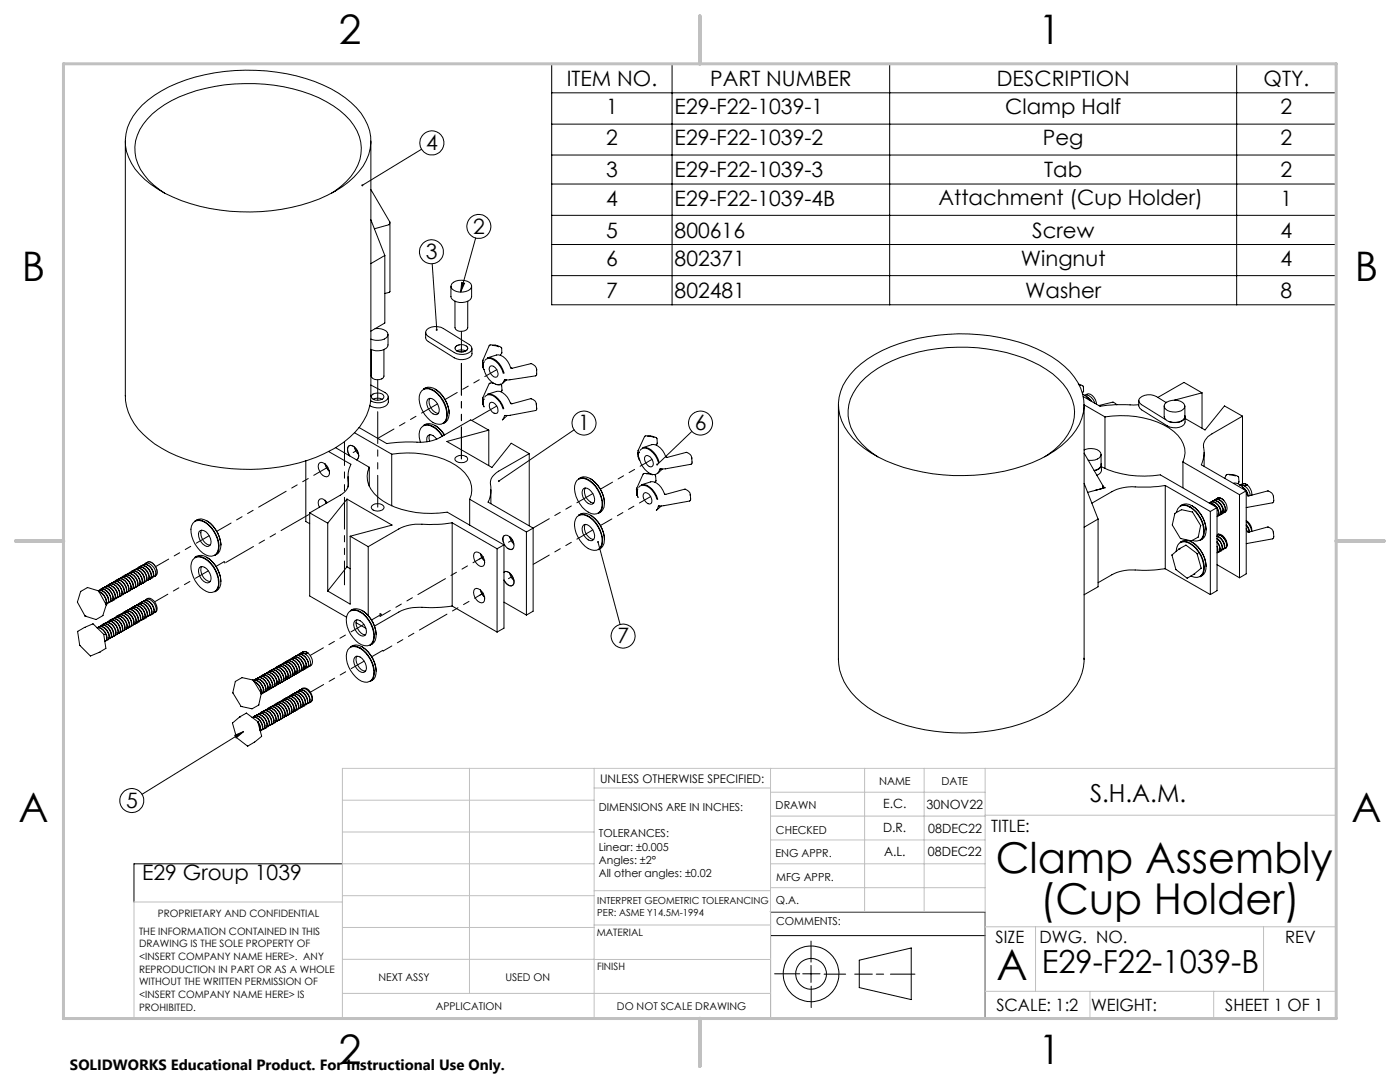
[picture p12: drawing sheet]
<svg xmlns="http://www.w3.org/2000/svg" width="279mm" height="216mm" viewBox="0 0 279 216" stroke-linecap="round" stroke-linejoin="round" font-family="sans-serif">
<g fill="none" stroke="#000" stroke-width=".2">
<path d="M110.1 12.7h156.6v48.1h-156.6zM110.1 18.5h156.6M134.1 12.7v48.1M177.6 12.7v48.1M246.8 12.7v48.1M25 28.2v50.8M28.4 21a28.7 28.7 0 0 1 16.5-6.7 36.6 36.6 0 0 1 22.7 4.3 13.5 13.5 0 0 1 6.2 7.5 9.5 9.5 0 0 1-3.1 9.2 26.5 26.5 0 0 1-14.5 6.5 38.9 38.9 0 0 1-23.3-3.2 14.4 14.4 0 0 1-7.6-8.3 9.5 9.5 0 0 1 3.1-9.3zM32.9 38.6a11.6 11.6 0 0 1-5.9-8.2 9.2 9.2 0 0 1 3.4-7.7 24.8 24.8 0 0 1 12.5-5.4 35.1 35.1 0 0 1 22.2 3 13.5 13.5 0 0 1 6.6 7 8.5 8.5 0 0 1-2.6 8.9l-3 2.4M74 28.2v50.8M74 37.8l3.8 6.5M84.1 29.8l-11.8 7.2M110.1 24.8h156.6"/>
<path d="M110.1 30.9h156.6M110.1 36.7h156.6M74 43.9l2.8 7.1M76.8 51l-2.8 1.6M76.8 51v13.5l-2.8 1.6M77.8 44.3l-.2 .5-2.9 .8M77.8 44.3v13.9l-1 .4M86.3 52.6l.9 13.2M90 57.1v2.1a2.14 2.14 0 0 0 2.9 1.1 1.28 1.28 0 0 0 1.2-1.1v-2.1M90.2 56.6a2.86 2.86 0 0 1 3.8 .1 1.08 1.08 0 0 1-1.1 1.5 2.46 2.46 0 0 1-2.9-.9zM92.1 56.4l.6 .1-.8 1.8zM94.9 47.5l-3 10.8"/>
<path d="M110.1 43h156.6M110.1 48.8h156.6M110.1 55h156.6M74 78.8a10.9 10.9 0 0 1-4.2 8.4 28.1 28.1 0 0 1-15.8 6.2 36.2 36.2 0 0 1-21.8-4 13.7 13.7 0 0 1-6.9-8.3l-.3-2.2M74 76.8l2.8 1.5a.89 .89 0 0 1 .7 .8 .89 .89 0 0 1-.6 .9 3 3 0 0 1-3 0M74.1 69.7v5.3a1.46 1.46 0 0 0 2.5 0v-5.3M74.2 78.9a1.76 1.76 0 0 1 2.3-.1l.1 .3a1.49 1.49 0 0 1-2.4 .3l-.1-.2zM74.5 79.7a2.01 2.01 0 0 1 1.8 0M74.9 65.6a2.17 2.17 0 0 1 2.5 1.1 1.98 1.98 0 0 1-2.4 1.2l-1-.2M77.4 66.7v2.1a2.09 2.09 0 0 1-2.4 1.2l-1-.3M77.5 79.2v1a1.86 1.86 0 0 1-2.3 1.2l-1.4-.5M84.1 78a1.87 1.87 0 0 1 2.6 .1 5.9 5.9 0 0 1 2.4 5.4 1.6 1.6 0 0 1-2.7 .8 6 6 0 0 1-2.7-5.3z"/>
<path d="M84.5 77.6a2 2 0 0 1 2.6 .2 5.9 5.9 0 0 1 2.4 5.5 1.79 1.79 0 0 1-1.1 1.2 2.1 2.1 0 0 0 .8-2.3 5.7 5.7 0 0 0-3.6-4.7zM84.9 66.3v1.2l.2 .4 5.6 3.5a2.81 2.81 0 0 0 3.5-.6v-1.2M85.2 65.8a2.96 2.96 0 0 1 3.3-.3l5.2 3.3a.89 .89 0 0 1 .5 .8 .89 .89 0 0 1-.7 .8 3 3 0 0 1-2.8-.1l-5.2-3.2a.83 .83 0 0 1-.3-1.3zM85.5 79.6a1.81 1.81 0 0 1 2.1 1.6 1.18 1.18 0 0 1-.4 1.5 2.32 2.32 0 0 1-1.9-2.8zM85.8 79.5a2.32 2.32 0 0 0 1.7 3M86.9 77.6a6.2 6.2 0 0 1 2.7 4.9M90.8 60.1v5.3a1.44 1.44 0 0 0 2.5 0v-5.3M90.9 69.2a1.75 1.75 0 0 1 2.4 .1v.2a1.46 1.46 0 0 1-2.5 0zM91.2 70a2.09 2.09 0 0 1 1.8 0M96.3 72.2l.1 1.2M96.3 79.7l.1 1.1M96.4 72.6v.8"/>
<path d="M96.4 72.5v.9M96.4 73.4h.1M96.4 73.4l.1 .2a4.7 4.7 0 0 0 2.6 3.1l.8-.1M96.5 72.4l-.1 .2M96.6 79.5l-.2 .5M96.6 72.1l-.2 .3M96.6 79.7h.1M96.7 79.2a1.29 1.29 0 0 1 2.1 .1 4.5 4.5 0 0 1 1.6 2.3M96.8 71.9a1.2 1.2 0 0 1 1.6-.1 4.4 4.4 0 0 1 2 2.7M97.9 73.1a1.44 1.44 0 0 1 1.3 2.1 1.44 1.44 0 0 1-1.3-2.1zM98.3 68.9l1.2 .3M98.3 76.5h.3"/>
<path d="M98.4 76.4l-.8 .1-1.3 2.8 .1 1.5M99.8 70.9l.4-.5-.1-1a2.59 2.59 0 0 0-2.3-.6l-.2 .2-1.2 2.9v.6M100 76.8l.2 1-.2 .4M100.6 75.8a1.18 1.18 0 0 1-1.8 .9M100.7 75.8h.1M100.8 75.8h.1M101.1 75.8l-.8 .8M107.1 73.9a1.39 1.39 0 0 0-1.2-1.3l-3.7 .9-.2-.1a3.2 3.2 0 0 0-2.9-2.6l-1.8 .6a2.77 2.77 0 0 1 2.7 1.7l.6 1.4M107.1 74.8l-.2 .2-5.3 .8h-.9M107.1 73.7v1.1M170.7 73.6a28.4 28.4 0 0 1 16.5-6.7 37.9 37.9 0 0 1 21.2 3.4 14 14 0 0 1 7.7 8.4 9.4 9.4 0 0 1-3.1 9.2 26.2 26.2 0 0 1-14.5 6.5 38.2 38.2 0 0 1-23.2-3.2 14 14 0 0 1-7.7-8.3 9.5 9.5 0 0 1 3.1-9.3zM215.2 76.6l1 .6 .1 .9-.3 .3"/>
<path d="M215.4 76.8l.2 .1M216.1 78.6l.9 .7 .5 .6M216.2 79.1l3.3 2a38.5 38.5 0 0 1 7.3-.3h.5M216.5 78.9a1.62 1.62 0 0 1 1.9 1.4l.1 .2M216.5 78.9a1.08 1.08 0 0 1 1.8 .4l.3 .5 .2 .9M216.8 79.1l.5 .4 .5 .6M217 79.3l.7 .7M227.3 79.9v1.2l.5 .7 5.2 3.2a2.68 2.68 0 0 0 3.5-.6v-1.3M239.9 78.4l-3.6-2.1-5.2 3M239.9 78.4l-5.5 1.4M239.9 78.4v7M61 91.9v12.2l.8 .4"/>
<path d="M63.8 92.4a1.67 1.67 0 0 1 1.9 1.5 .87 .87 0 0 1-.5 1.2 2.08 2.08 0 0 1-1.6-2.5zM64.9 92.6l.2 .6 .6 .8M64.9 99.8l.2 .6M65.6 90.1l4.4 2.5a7.5 7.5 0 0 0-.5 4.3l-.5 1-.7 .6-6.5 3.8M67 89.3l6.7 3.9M69.3 99.6l8.9 5.2-8.3 2.2M69.3 99.6l-3.9 4.8M69.3 99.6v13.5M69.5 95.1v2.1M69.8 91a1.69 1.69 0 0 1-.2-2 1.07 1.07 0 0 1 1.4 .5 1.41 1.41 0 0 1 .1 2.3M70.7 89.2l.2 .7 .6 .8M70.8 86.4l7.4 4.2"/>
<path d="M71.6 85.3l5.6 3.2 4.5-.3a10.4 10.4 0 0 0 6.1-.9l6.1-3.5 3.6 2M73.7 93.2a4.9 4.9 0 0 0 1.8 6.1 17.2 17.2 0 0 0 12.2 3.1l1.6-.2 11.3 6.5M73.7 93.2v3.8M78.2 90.6a19.7 19.7 0 0 1 12.8 2.3 5.8 5.8 0 0 1 3.1 5.8l-.4 .9M78.2 90.6v10.3M85.8 86.7l-.2 .8 .1 .6M86.9 84.9a5.5 5.5 0 0 1 1.8 1.9 4 4 0 0 0-3.6-2.2l-.6 .3a2.72 2.72 0 0 1 3.1 1.2l.7 .9M87.2 87.6a1.35 1.35 0 0 0-1.8-.6l-.2 .3v.9M88.3 87.1a4.4 4.4 0 0 0-3-2.3 1.83 1.83 0 0 0-1.6 2.5l.2 1M90.9 91.3a1.6 1.6 0 0 1 2.4 .3 1.52 1.52 0 0 1-2.4 .3l-.1-.3zM93.7 99.6l11.4 6.6M93.7 99.6v5.2"/>
<path d="M96.4 80l.2 1.2M96.4 80v.8M97.5 85.8l-8.3 2.3 9 5.2 3.8-4.9 3.6 2.1M97.5 85.8v7.1M97.8 80.4a1.42 1.42 0 0 1 1.6 1.8l-.2 .2a1.46 1.46 0 0 1-1.4-2zM98 97.7v2.8M100.8 82.9h.1M101.2 82.9l-.9 .9 .4-.8M101.9 80.5l.3 .1 3.7-1a1.32 1.32 0 0 1 1.1 1.2M101.9 80.5a3.2 3.2 0 0 0-2.6-2.4l-2 .6a2.64 2.64 0 0 1 2.6 1.5l.6 1.4M101.9 80.5h.1M105.6 90.5l-6.1 3.5a2.67 2.67 0 0 0-1.5 3.2l-.1 1.7-.5 1.3 9 5.2"/>
<path d="M105.6 90.5v14.4M107 80.6l.1 1.1M107.1 81.7l-.2 .2-5.3 1h-.8M114.6 85.8l-15 10.2M115.1 95.9a1.89 1.89 0 0 1 2.6 .1 5.8 5.8 0 0 1 2.4 5.4 1.63 1.63 0 0 1-2.7 .8 6 6 0 0 1-2.7-5.3zM115.5 95.5a2.06 2.06 0 0 1 2.6 .2 5.9 5.9 0 0 1 2.4 5.5 1.82 1.82 0 0 1-1 1.2 2.58 2.58 0 0 0 .6-3.1 5.6 5.6 0 0 0-3.5-3.9h-.6zM116.5 97.5a1.85 1.85 0 0 1 2.1 1.6 .97 .97 0 0 1-.8 1.5 2.19 2.19 0 0 1-1.3-3.1zM116.8 97.4a2.32 2.32 0 0 0 1.7 3M117.9 95.5a6.2 6.2 0 0 1 2.7 4.9M127 97.7l.2 1.1M127.1 98.1l.1 .7M127.2 97.9v1l.1 .3"/>
<path d="M127.3 97.5l-.1 .4M127.3 90.3l.2 1.1M127.3 99.2h.1M127.4 90.6l.1 .8M127.5 91.4l.1 .4M127.5 90.4v1M127.5 97.3a1.34 1.34 0 0 1 2.1 0 4.8 4.8 0 0 1 1.5 2.4M127.6 90.1l-.2 .3M127.6 91.8h.1M127.6 90.3h.1M127.6 91.7a4.1 4.1 0 0 0 2.7 3 1.16 1.16 0 0 0 1.4-1M127.7 89.9a1.34 1.34 0 0 1 2.2 0 4.4 4.4 0 0 1 1.5 2.4"/>
<path d="M128.6 98.4a1.4 1.4 0 0 1 1.5 1.8l-.2 .3a1.42 1.42 0 0 1-1.5-1.8zM128.8 91a1.4 1.4 0 0 1 1.6 1.8l-.2 .3a1.39 1.39 0 0 1-1.6-1.5zM129 94.5l1.2 .3M129.3 87.1l1.2 .2M129.5 94.5h-1l-.2 .1-1.2 2.8 .1 1.4M130.7 94.8l.2 1.2-.2 .2M131 88.8l.2-.3-.1-1.1a2.7 2.7 0 0 0-2.3-.4l-.2 .1-1.2 2.8 .1 1.5M131.8 93.6h.1M132.2 93.6l-.9 .8M137.8 98.9a1.4 1.4 0 0 0-1.2-1.3l-3.7 1-.3-.1a3.2 3.2 0 0 0-2.5-2.4l-2.1 .6a2.49 2.49 0 0 1 2.6 1.5l.7 1.4M137.8 98.7v1M137.8 99.8l-.2 .2-5.3 .9h-.8"/>
<path d="M138 91.3a1.62 1.62 0 0 0-1.1-1.1l-3.7 1.1-.3-.1a3.1 3.1 0 0 0-2.8-2.5l-1.8 .6a2.62 2.62 0 0 1 2.7 1.6l.6 1.4M138 91.3v.2M138 91.3l.1 1.1M138.1 86.1l-6.9 6.6M138.1 92.4l-.2 .2-5.1 1h-1M167.3 80.8v50.8M175.2 91.2a11.4 11.4 0 0 1-5.9-8.2 10 10 0 0 1 4.6-8.6 31.2 31.2 0 0 1 19.2-5.1 30.3 30.3 0 0 1 17 5.3 9.8 9.8 0 0 1 4.3 8.7 11.8 11.8 0 0 1-5.9 7.9M216.4 89.8a2.91 2.91 0 0 1 3.2 .5 .92 .92 0 0 1-.6 1.3l-.5 .2h-1.3M216.4 80.8v50.8M216.4 96.4l2.7 7.2M216.4 90.4l3.7 6.5M216.4 80.8l4.1 2.4"/>
<path d="M219.7 90.7v2a1.43 1.43 0 0 1-1.3 1.2 1.13 1.13 0 0 0 1.3-1.4M219.8 92.8v1a1.13 1.13 0 0 1-.9 1M219.8 93.1a19.6 19.6 0 0 0 11.8 1.7l11.3 6.5M220.1 96.9l-.1 .6-1.5 .4M220.1 96.9v.2M220.1 97.1v.3M220.1 97.1l.5 .2-3.5 .9M220.5 83.2a18.3 18.3 0 0 1 13.8 2.9 5.1 5.1 0 0 1 1.8 6.1M220.5 83.2v10.3M222.9 80.8l-.4-.4-.5-.1-2.7 .6M232.3 81v2.1a1.85 1.85 0 0 0 2.3 1.2 1.79 1.79 0 0 0 1.9-1.2v-2.1M232.5 80.6a2.77 2.77 0 0 1 3.8 0 .9 .9 0 0 1-.5 1.4 2.86 2.86 0 0 1-3.4-.7z"/>
<path d="M232.6 96.9a38.5 38.5 0 0 1-7.3 .3l-1.9 .3-1 .4-4.5 2.5M232.6 96.9l8.9 5.2M232.6 96.9v16.6M232.7 80.3a4.6 4.6 0 0 0-4.2-1.4 1.24 1.24 0 0 0-1.2 1.2l.5 .7 4.9 2.9M232.8 80.3h-.1M236.1 92.2l11.3 6.5M236.1 92.2v5.1M236.5 82.9a1.1 1.1 0 0 1-1.2 1.3l-1.2 .1-.8-.2M240.3 90.3v2.8M242 99.9a1.82 1.82 0 0 1 2 2.5l-.2 .2M242.3 99.9v-.1a1.11 1.11 0 0 1 1.6 .5 1.86 1.86 0 0 1 .5 1.9l-.3 .1M242.5 99.7a1.11 1.11 0 0 1 1.5 .5 1.66 1.66 0 0 1 .3 2.1"/>
<path d="M242.5 99.7h.1M242.7 99.6a1.03 1.03 0 0 1 1.6 .3M242.8 99.6l.1-.2a1.07 1.07 0 0 1 1.4 .6 1.41 1.41 0 0 1 .1 2.2M243.4 99.3l-.5 .1M244.4 95.4l.4-.7a2.78 2.78 0 0 1 2.3 .4l.2 1.1-.2 .3M245.4 94.8l1.2 .2M246.2 96.4h.1M246.2 96.4a2.29 2.29 0 0 1 2.2 1.4M247.4 98.7v16.6M247.4 96.9a1.79 1.79 0 0 1 2.1 2M247.9 96.6a.82 .82 0 0 1 1 .1M248 97.2l.7 .7"/>
<path d="M248 83l-6.1 3.6a2.87 2.87 0 0 0-1.6 3.5l-.1 1.3-.5 1.3 9 5.2M248 83l-3.6-2-3.9 4.8-4-2.3M248 83v13.5M248.1 97.4l.4 .4M248.7 98.2l.3 .7M248.7 98.1l.3 .8M248.7 98l.4 1M248.7 97.9v16.6l-1.3 .8M248.7 97.9l-1.3 .8M248.9 96.7l-.9-.2-.3 .3M248.9 96.7a2.66 2.66 0 0 1 .9 2.1M248.9 96.7l-.4 .3-.5-.2h-.5"/>
<path d="M249 98.9l4-.9a1.09 1.09 0 0 1 1.1 1M254.1 99v.2M254.1 99l.1 1.1M19.7 118a2.14 2.14 0 0 1 1.4 2.5h.3a1.39 1.39 0 0 0-.2-1.8 1.44 1.44 0 0 0-1.6-.8 1.78 1.78 0 0 1 1.7 .7 1.78 1.78 0 0 1 .1 1.8M19.8 118.1a2.11 2.11 0 0 1 1.3 2.4M19.9 117.8l.1-.2a1.64 1.64 0 0 1 2 1.4l.1 .5-.1 .4-.2 .3-.2 .1M20.1 117.6a1.67 1.67 0 0 1 1.9 1.3l.1 1-.3 .3M20.1 117.6h-.1M20.3 117.5l.2-.1a1.87 1.87 0 0 1 2 1.8v.5l-.5 .3M20.5 117.3a1.26 1.26 0 0 1 1.7 .8 1.33 1.33 0 0 1 .1 1.8v.1M20.8 117.3l.1-.2a1.89 1.89 0 0 1 2.1 2.3l-.2 .3-.3 .1M20.9 117.1a1.78 1.78 0 0 1 1.8 .7 1.78 1.78 0 0 1 .1 1.9"/>
<path d="M21.2 117l.1-.2a1.64 1.64 0 0 1 2 1.4l.2 .5-.1 .5-.2 .3h-.3M21.4 116.8a1.67 1.67 0 0 1 2 1.3l.1 1-.3 .4M21.7 116.7l.1-.1a1.87 1.87 0 0 1 2 2.3l-.4 .3M21.8 116.6a1.91 1.91 0 0 1 2.1 2.3l-.3 .3M22.1 116.5l.1-.2a1.89 1.89 0 0 1 2.1 2.3l-.2 .3-.3 .1M22.3 116.3a1.8 1.8 0 0 1 1.9 2.6h-.1M22.5 116.2l.2-.1a1.64 1.64 0 0 1 2 1.3l.1 1-.2 .3h-.3M22.7 119.7h.1M22.8 116l-.1 .1M22.8 116a1.62 1.62 0 0 1 1.9 1.4l.1 1-.3 .3M23 116l.1-.2a1.86 1.86 0 0 1 2.1 2.3l-.2 .3-.3 .1M23.2 115.7v.1a1.87 1.87 0 0 1 2.1 1.9v.4l-.3 .3"/>
<path d="M23.5 115.7l.1-.2a1.91 1.91 0 0 1 2 2.4l-.4 .3M23.6 115.5a1.8 1.8 0 0 1 1.9 2.6h-.1M23.9 115.5l.1-.2a1.68 1.68 0 0 1 2 1.3l.1 1-.2 .3h-.3M24.1 115.3a1.58 1.58 0 0 1 2 1.3 .97 .97 0 0 1-.2 1.3M24.3 115.2l.2-.2a1.89 1.89 0 0 1 2.1 2.3l-.2 .3-.3 .1M24.6 115a1.87 1.87 0 0 1 2 2.3l-.3 .4M24.6 115h-.1M24.8 114.9l.1-.1a1.91 1.91 0 0 1 2.1 2.3l-.5 .3M25 114.8a1.8 1.8 0 0 1 1.8 2.5M25 118.4h.1M25.3 114.7l.1-.2a1.67 1.67 0 0 1 2 1.4v.9l-.2 .3-.2 .1M25.4 114.5a1.58 1.58 0 0 1 2 1.3l.1 1-.3 .3"/>
<path d="M25.7 114.4l.1-.1a1.89 1.89 0 0 1 2.1 2.3l-.2 .2-.3 .1M25.9 114.2a1.26 1.26 0 0 1 1.7 .8 1.28 1.28 0 0 1 .1 1.8M26.1 114.2l.2-.2a1.64 1.64 0 0 1 2 1.3l.1 .6-.1 .4-.1 .3-.3 .1M26.3 114a1.6 1.6 0 0 1 2 1.3l.1 1-.3 .3M26.6 113.9l.1-.2a1.87 1.87 0 0 1 2.1 2.4l-.2 .2-.3 .1M26.7 113.7a1.58 1.58 0 0 1 2.1 1.3l.1 1-.3 .3M26.8 117.3v.1M27.1 113.6l.1-.1a1.89 1.89 0 0 1 2 2.3l-.4 .3M27.3 113.5a1.85 1.85 0 0 1 2 2.2l-.3 .4M27.3 113.4l-.1 .1M27.5 113.4l.1-.2a1.64 1.64 0 0 1 2 1.3l.1 1-.2 .3-.3 .1M27.7 113.2h.1"/>
<path d="M27.7 113.2a1.9 1.9 0 0 1 2 2.3l-.2 .3M27.7 116.8v.1M27.9 113.1l.2-.1a1.87 1.87 0 0 1 2 2.3l-.1 .3h-.3M28.1 113l.1-.1a1.67 1.67 0 0 1 1.9 1.4l.1 1-.2 .2M28.4 112.9l.1-.2a1.86 1.86 0 0 1 2.1 2.3l-.5 .4M28.5 112.7a1.8 1.8 0 0 1 1.9 2.6M28.6 119.9a1.64 1.64 0 0 1 2.1 1.3l.1 .6-.3 .6M28.9 112.6l.1-.2a1.68 1.68 0 0 1 2 1.4v1l-.2 .2-.2 .1M29 119.8l.1-.2a1.6 1.6 0 0 1 2 1.4l.1 1-.5 .3M29 112.4h.1a1.08 1.08 0 0 1 1.8 .4 1.36 1.36 0 0 1-.1 2.2M29.1 119.6a1.05 1.05 0 0 1 1.6 .3 1.54 1.54 0 0 1 .2 2.3M30.4 115.3h.1"/>
<path d="M38.4 111.8a1.97 1.97 0 0 1 3.1 .1 5.5 5.5 0 0 1 1.9 5.4 1.73 1.73 0 0 1-2.8 .4 5.8 5.8 0 0 1-2.4-5.4zM38.5 104.5a2.03 2.03 0 0 1 3 .2 6.1 6.1 0 0 1 2.1 4.9 1.58 1.58 0 0 1-2.5 1.1 5.8 5.8 0 0 1-2.9-5.7zM38.9 104a2.2 2.2 0 0 1 3 .4 6.1 6.1 0 0 1 2.1 5 1.66 1.66 0 0 1-1.1 1.4 2.78 2.78 0 0 0 .5-3.4 5.6 5.6 0 0 0-3.6-3.6zM38.9 111.2a2.21 2.21 0 0 1 3 .4 5.6 5.6 0 0 1 2 5.5l-.3 .5-.7 .5a2.89 2.89 0 0 0 .5-3.6 5.3 5.3 0 0 0-3.7-3.5zM39.7 106.2a.88 .88 0 0 1 1.4-.1 2.28 2.28 0 0 1 .8 2.7l-.3 .2a2.22 2.22 0 0 1-2-2.4zM39.8 113.3a1.03 1.03 0 0 1 1.5 .2 2.04 2.04 0 0 1 .5 2.7 1.81 1.81 0 0 1-2.1-1.6l-.1-.5zM40.2 105.8a2.35 2.35 0 0 0 1.7 3M40.2 113a2.34 2.34 0 0 0 1.7 3M41.3 104a6.2 6.2 0 0 1 2.8 4.8M41.3 111.2a6.1 6.1 0 0 1 2.8 4.8M61.8 102.3l3.6 2.1M61.8 102.3v16.6l7.3 4.3"/>
<path d="M65.3 100.3a1.44 1.44 0 0 0-1.5-.7 1.29 1.29 0 0 0-.1 1.6M65.4 104.4v13.5M69.3 113.1l.6 .4M69.3 113.1l-3.9 4.8M69.9 107l3.6 2.1M69.9 107v13.5l-4.5-2.6M73.5 109.1v13.7M74.2 101a1.6 1.6 0 0 1 2.5 .2 1.49 1.49 0 0 1-2.6 0zM90.2 104.3a51.9 51.9 0 0 1-7.9 .4l-2.3 .6-6.5 3.8M90.2 104.3l9 5.2M90.2 104.3v16.6M94.8 110.2a1.63 1.63 0 0 1 1.9 1.6 .81 .81 0 0 1-.1 .9 .81 .81 0 0 1-.8 .3 2.08 2.08 0 0 1-1-2.8z"/>
<path d="M94.8 117.5a1.74 1.74 0 0 1 1.9 2l-.2 .7a1.63 1.63 0 0 1-1.9-1.5l-.1-.5zM95.9 110.5a2.22 2.22 0 0 0 .8 1.4M95.9 117.7a2.26 2.26 0 0 0 .8 1.5M99.2 109.5v16.6M100.6 114.2a1.08 1.08 0 0 1 1.4 .5 1.75 1.75 0 0 1 .3 2.1 1.48 1.48 0 0 1-1.7-1.1M100.6 108.7l-1.4 .8M100.6 108.7v16.6l-1.4 .8M100.6 106.9a1.63 1.63 0 0 1 1.9 1.5 .92 .92 0 0 1-.5 1.3 2.14 2.14 0 0 1-1.6-2.5zM101.7 107.1l.3 .7 .6 .7M101.7 114.4l.3 .6 .6 .8M105.1 106.2v16.5M106.4 105.4l-1.3 .8"/>
<path d="M106.4 105.4v16.6l-1.3 .7M115.1 103.2a2.22 2.22 0 0 1 3.2 .6 5.8 5.8 0 0 1 1.8 4.9 1.63 1.63 0 0 1-2.7 .8 6.1 6.1 0 0 1-2.7-5.3zM115.5 102.8a2.06 2.06 0 0 1 2.6 .2 5.9 5.9 0 0 1 2.4 5.4 1.79 1.79 0 0 1-1 1.3 2.63 2.63 0 0 0 .6-3.2 5.6 5.6 0 0 0-3.5-3.8l-.6-.1zM116.5 104.7a1.85 1.85 0 0 1 2.1 1.7 .98 .98 0 0 1-.8 1.5 2.19 2.19 0 0 1-1.3-3.2zM116.8 104.6a2.32 2.32 0 0 0 1.7 3M117.9 102.8a6.2 6.2 0 0 1 2.7 4.8M119.3 108.2l4.5 16.4M132 101l-1 .8 .4-.8M219.1 103.6l-2.7 1.6M219.1 103.6v13.5l-2.7 1.6M232.6 113.5a34.8 34.8 0 0 1-7.3 .2l-2.4 .5-3.8 2.1M232.6 113.5l8.9 5.1"/>
<path d="M234.5 102.4l1.3-.7 2.2 .5 1.6 2.7-.5 2.3-1.3 .7-2.2-.4-1.6-2.7zM234.7 110a1.66 1.66 0 0 1 .9-1.7 1.66 1.66 0 0 1 1.9 .2 5.6 5.6 0 0 1 2.6 5.8 1.61 1.61 0 0 1-2.4 .6M234.8 102.3a1.62 1.62 0 0 1 1-1.4 1.62 1.62 0 0 1 1.7 .3 5.6 5.6 0 0 1 2.6 5.9 1.49 1.49 0 0 1-2.1 .7M235.3 109.5l1.4-.7 2.2 1.7M235.3 109.5h.1M235.3 109.5l-1.4 1.2 .8 3 2.2 1.7 1.4-.8M235.5 100.9a2.21 2.21 0 0 1 3 .5 5.6 5.6 0 0 1 2 5.5l-.3 .4-.7 .5a2.89 2.89 0 0 0 .5-3.5 5.3 5.3 0 0 0-3.6-3.5zM235.5 108.2a2.21 2.21 0 0 1 3 .4 5.6 5.6 0 0 1 2 5.5l-.3 .5-.7 .5a2.89 2.89 0 0 0 .5-3.6 5.2 5.2 0 0 0-3.6-3.5zM235.6 107.5h.1M237.9 101a5.9 5.9 0 0 1 2.8 4.8M237.9 108.2a6 6 0 0 1 2.8 4.8M238.3 114.6h.1"/>
<path d="M238.9 110.5h.1M238.9 110.5l.8 2.9-1.4 1.2M241.3 100.4a1.67 1.67 0 0 1 1.5 .8M241.5 102.1v16.5M241.6 100.2h.1M241.7 100.2a1.07 1.07 0 0 1 1.4 .6 1.5 1.5 0 0 1 .3 2M241.8 100.1a1.12 1.12 0 0 1 1.7 .4 1.86 1.86 0 0 1 .5 1.9l-.4 .2M242.7 101.2a1.99 1.99 0 0 0-1.3-.8 1.03 1.03 0 0 1 1.6 .4 1.89 1.89 0 0 1 .5 1.9l-.3 .2M242.9 106.8a1.9 1.9 0 0 1 1.9 2.3l-.2 .3-.3 .1M242.9 107.5a1.79 1.79 0 0 1 .8 2.4l-.3 .1M242.9 108.2a1.61 1.61 0 0 1 .3 2h-.2M242.9 107.4a2.38 2.38 0 0 1 1 2.2l-.2 .3"/>
<path d="M242.9 108.1a1.45 1.45 0 0 1 .3 2.1M242.9 109a1.23 1.23 0 0 1 0 1.3M242.9 101.4a1.43 1.43 0 0 1 .1 1.6l-.1 .1a1.14 1.14 0 0 0 0-1.6M242.9 101.3l-1.4 .8M242.9 101.3v16.6l-1.4 .7M242.9 112.7l4.5 2.6M242.9 106.8a1.94 1.94 0 0 1 1.9 2.3l-.2 .3M243 106.6a1.68 1.68 0 0 1 1.8 1.6 1 1 0 0 1-.2 1.2M243.2 106.5l-.2 .2M243.2 102.3l-.1 .3M243.7 109.9h.1M243.7 102.1l-.2 .2"/>
<path d="M244.1 109.7l.1-.1a1.82 1.82 0 0 0-1.3-2.6 2.3 2.3 0 0 1 1.4 2.4l-.2 .3h-.3M244.1 101.8l-.2 .3M244.5 102.1h.1M244.6 101.6l-.2 .2M244.6 109.4h-.1M248.7 105.5l.3 .6 .2 .1 3.8-1a1.06 1.06 0 0 1 1.1 1M248.7 104.1a2.3 2.3 0 0 1 1 1.9M248.7 104.8l.5 .8 .1 .6M248.7 103.9a2.31 2.31 0 0 1 1.1 2.1M248.7 104.7a1.97 1.97 0 0 1 .6 1.5M254.1 106.4v-.2l.1 1.1M254.2 100.2l-.2 .1-5.3 1"/>
<path d="M254.2 107.3l-.2 .2-5.3 1M15.5 120.1l.6-2.1 1.4-.8 2.1 .7 1.6 2.8-.7 2.1-1.3 .8-2.2-.7M15.5 120.1v.1M15.5 120.2l1.5 2.7M16.9 125.2l1.7-.7 2.1 2.1M16.9 125.2l-1.4 .8 .4 2.8 2.1 2.1 1.8-.7M16.9 125.2h.1M17 122.9h.1M19.4 125.3a1.97 1.97 0 0 1 1.9 2.4l-.2 .3M19.4 125.3a2 2 0 0 1 1.8 2.4l-.3 .3M19.5 125.2a.97 .97 0 0 1 1.5 .2 1.75 1.75 0 0 1 .5 2.3h-.2M19.7 125v.1"/>
<path d="M19.8 125a1.92 1.92 0 0 1 2 2.4l-.2 .2M19.8 130.2h.1M20 125l.1-.2a1.43 1.43 0 0 1 1.7 .9 1.31 1.31 0 0 1 .1 1.7l-.2 .1M20.1 124.8h.1a1.6 1.6 0 0 1 2 1.4v.9l-.3 .3M20.4 124.7l.2-.2a1.98 1.98 0 0 1 2 2.4l-.4 .3M20.6 124.5a1.98 1.98 0 0 1 2 2.4l-.2 .3M20.7 126.6h.1M20.7 126.6l.4 2.8-1.3 .8M20.8 124.5a1.02 1.02 0 0 1 1.6 .2 1.79 1.79 0 0 1 .4 2.2h-.2M21 124.3a1.88 1.88 0 0 1 2.1 2.3l-.3 .3M21.3 124.2l.2-.2a1.43 1.43 0 0 1 1.7 .9 1.31 1.31 0 0 1 .1 1.7l-.3 .1M21.4 120.5h.1"/>
<path d="M21.5 124a1.6 1.6 0 0 1 2 1.4l.1 .5v.5l-.3 .2M21.5 127.7h.1M21.8 123.9a.97 .97 0 0 1 1.4 .2 1.77 1.77 0 0 1 .5 2.3h-.2M21.9 123.8h.1a1.6 1.6 0 0 1 2 1.4v.9l-.3 .3M22.2 123.7a.97 .97 0 0 1 1.5 .2 2.26 2.26 0 0 1 .7 2l-.4 .3M22.4 123.5a1.88 1.88 0 0 1 2 2.3l-.2 .3M22.6 123.4l.2-.1a1.43 1.43 0 0 1 1.7 .8 1.11 1.11 0 0 1-.1 1.8M22.8 123.3l.1-.1a1.43 1.43 0 0 1 1.7 .9 1.25 1.25 0 0 1 0 1.8M23.1 123.2a.97 .97 0 0 1 1.5 .2 1.75 1.75 0 0 1 .5 2.2l-.3 .1M23.3 122.9v.1a1.6 1.6 0 0 1 2 1.4l.1 .9-.3 .3M23.6 122.9a.97 .97 0 0 1 1.4 .2 2.26 2.26 0 0 1 .8 2l-.5 .3M23.7 122.7a1.64 1.64 0 0 1 2.1 1.4v1l-.3 .2"/>
<path d="M24 122.7l.2-.2a1.6 1.6 0 0 1 1.9 1.4l.1 .9-.4 .3M24.2 122.5v-.1a1.43 1.43 0 0 1 1.7 .9 1.3 1.3 0 0 1 .1 1.8M24.4 122.4a.97 .97 0 0 1 1.5 .2 1.75 1.75 0 0 1 .5 2.2l-.2 .1M24.7 122.2h-.1M24.7 122.2a1.01 1.01 0 0 1 1.3 .4 1.75 1.75 0 0 1 .5 2.2h-.1M24.9 122.1a.97 .97 0 0 1 1.5 .2 1.71 1.71 0 0 1 .5 2.3h-.3M25.1 121.9a1.93 1.93 0 0 1 2.1 2.4l-.3 .3M25.1 121.9v.1M25.4 121.9l.1-.2a1.98 1.98 0 0 1 2.1 2.4l-.5 .3M25.5 121.7h.1a1.43 1.43 0 0 1 1.7 .8 1.3 1.3 0 0 1 0 1.8M25.8 121.6a1.02 1.02 0 0 1 1.5 .2 1.79 1.79 0 0 1 .5 2.3h-.2M26 121.4a1.8 1.8 0 0 1 1.7 .8 1.8 1.8 0 0 1 .1 1.8v.1"/>
<path d="M26.2 121.4l.2-.2a1.92 1.92 0 0 1 2 2.3l-.4 .3M26.4 121.2l.1-.1a1.93 1.93 0 0 1 2 2.4l-.3 .3M26.7 121.1l.2-.2a1.98 1.98 0 0 1 2 2.4l-.5 .3M26.9 120.9a1.6 1.6 0 0 1 2 1.4v1l-.2 .2M27.2 120.8a.97 .97 0 0 1 1.4 .2 2.26 2.26 0 0 1 .8 2l-.5 .3M27.3 120.6a1.8 1.8 0 0 1 1.7 .8 1.8 1.8 0 0 1 .2 1.9h-.1M27.6 120.6l.2-.2a1.41 1.41 0 0 1 1.7 .9 1.08 1.08 0 0 1-.1 1.7M27.8 120.4a1.88 1.88 0 0 1 2 2.3l-.2 .3M28 120.3l.2-.2a1.98 1.98 0 0 1 2 2.4l-.4 .3M28.3 120.1a1.6 1.6 0 0 1 1.9 1.4l.1 1-.3 .3M28.3 120.1l-.1 .1M28.5 120.1a.97 .97 0 0 1 1.5 .2 1.86 1.86 0 0 1 .5 2.2l-.3 .1"/>
<path d="M30.5 122.5h.1M50.6 135.8h.1M50.6 135.8a1.84 1.84 0 0 1 2 2.1l-.2 .5M50.6 135.8a1.95 1.95 0 0 1 1.9 2.5l-.4 .2M50.7 136a2.23 2.23 0 0 1 1.4 2.3 2.15 2.15 0 0 0-1.4-2.2M50.8 135.7a1.13 1.13 0 0 1 1.6 .4 1.86 1.86 0 0 1 .5 1.9l-.4 .2M51 135.5a1.83 1.83 0 0 1 2.1 2.1l-.3 .5M51 135.5h-.1M51.2 135.5v-.1a1.11 1.11 0 0 1 1.7 .5 1.47 1.47 0 0 1 .2 2.1l-.1-.1M51.5 135.3a1.06 1.06 0 0 1 1.4 .5 1.81 1.81 0 0 1 .5 1.9l-.2 .2M51.5 135.3h-.1M51.6 135.2a.88 .88 0 0 1 1.3 0 2.21 2.21 0 0 1 .9 2.3l-.4 .2"/>
<path d="M51.9 135h.1M51.9 135a1.73 1.73 0 0 1 2 1.6l.1 .5-.3 .5M52.1 134.9a1.06 1.06 0 0 1 1.7 .4 1.86 1.86 0 0 1 .5 2l-.4 .1M52.2 137.9l-.2 .3M52.4 134.8a1.83 1.83 0 0 1 2 2l-.2 .5M52.4 138.4h-.1M52.4 134.7l-.1 .1M52.6 134.7a1.11 1.11 0 0 1 1.6 .4 1.81 1.81 0 0 1 .5 1.9l-.4 .2M52.6 137.7l-.2 .2M52.8 138.1h.1M52.8 134.5a1.66 1.66 0 0 1 2 1.6l.1 .5-.3 .5M52.8 134.5h-.1"/>
<path d="M53 134.4a1.13 1.13 0 0 1 1.7 .4 1.47 1.47 0 0 1 .2 2.1h-.1M53.1 137.4l-.2 .3M53.2 134.2h.1M53.3 134.2a1.73 1.73 0 0 1 2 1.6v.5l-.3 .5M53.3 137.9h-.1M53.4 134.2v-.1a1.1 1.1 0 0 1 1.7 .4 1.86 1.86 0 0 1 .5 2l-.4 .1M53.5 137.2l-.2 .2M53.7 133.9v.1M53.7 134a1.8 1.8 0 0 1 2.1 2.1l-.1 .4-.2 .1M53.7 137.6v.1M53.9 133.9a1.12 1.12 0 0 1 1.7 .4 1.89 1.89 0 0 1 .5 1.9l-.4 .2M54 136.9l-.2 .3"/>
<path d="M54.1 137.4h.1M54.2 133.7a1.7 1.7 0 0 1 2 1.6v.5l-.2 .5M54.2 133.7h-.1M54.4 133.6a1.13 1.13 0 0 1 1.6 .4 1.86 1.86 0 0 1 .5 2l-.4 .1M54.4 136.6l-.2 .3M54.5 133.5a1.18 1.18 0 0 1 1.6 .5 1.61 1.61 0 0 1 .3 2M54.6 137.1h-.1M54.8 133.4v-.1a1.11 1.11 0 0 1 1.7 .5 1.93 1.93 0 0 1 .4 1.9l-.3 .2M54.9 136.3l-.2 .3M55 133.2h.1M55.1 133.2a1.06 1.06 0 0 1 1.4 .5 1.86 1.86 0 0 1 .5 2l-.2 .1M55.1 136.8l-.1 .1"/>
<path d="M55.2 133.1a1.12 1.12 0 0 1 1.7 .4 1.89 1.89 0 0 1 .5 1.9l-.4 .2M55.3 136.1l-.2 .3M55.5 132.9l-.1 .1M55.5 133l.1-.1a2.04 2.04 0 0 1 1.9 2.5l-.2 .1M55.5 136.6h.1M55.7 132.9a1.13 1.13 0 0 1 1.7 .3 1.86 1.86 0 0 1 .5 2l-.4 .2M55.8 135.9l-.2 .2M55.9 132.7a1.82 1.82 0 0 1 2 2.4l-.2 .2M56 136.3h-.1M56 140l.1-.2a1.64 1.64 0 0 1 2 1.3l.1 .6v.4l-.2 .3-.3 .1M56.2 139.8a1.67 1.67 0 0 1 2 1.3v1l-.2 .3M56.2 132.6a1.11 1.11 0 0 1 1.6 .4 1.47 1.47 0 0 1 .2 2.1h-.1"/>
<path d="M56.2 135.6l-.2 .3M56.3 132.4h.1a1.06 1.06 0 0 1 1.5 .6 1.86 1.86 0 0 1 .4 1.9l-.1 .1M56.4 136.1h-.1M56.4 139.7l.2-.1a1.86 1.86 0 0 1 2 2.3l-.4 .3M56.6 139.5a1.1 1.1 0 0 1 1.3 .3 2.12 2.12 0 0 1 .8 2.1l-.3 .3M56.6 132.3a.88 .88 0 0 1 1.2 0 2.21 2.21 0 0 1 .9 2.4l-.3 .1M56.7 135.3l-.2 .3M56.8 132.2h.1M56.9 132.2a1.73 1.73 0 0 1 2 1.6v.5l-.3 .4M56.9 135.8h-.1M56.9 139.5l.1-.2a1.89 1.89 0 0 1 2.1 2.3l-.5 .4M57 139.3a1.8 1.8 0 0 1 1.9 2.6"/>
<path d="M57 132.1a1.12 1.12 0 0 1 1.7 .4 1.86 1.86 0 0 1 .5 1.9l-.4 .2M57.1 135.1l-.2 .2M57.3 131.9a1.83 1.83 0 0 1 2.1 2.1l-.3 .5M57.3 135.5v.1M57.3 131.9h-.1M57.3 139.2l.2-.2a1.64 1.64 0 0 1 1.9 1.4l.1 1-.2 .2-.2 .1M57.5 139a1.58 1.58 0 0 1 2 1.3l.2 .6-.1 .4-.3 .3M57.5 131.8a1.11 1.11 0 0 1 1.7 .4 1.81 1.81 0 0 1 .5 1.9l-.4 .2M57.6 134.8l-.2 .3M57.7 131.7a1.11 1.11 0 0 1 1.5 .5 1.66 1.66 0 0 1 .3 2v.1M57.7 135.3h.1M57.7 131.6v.1"/>
<path d="M57.8 138.9l.1-.1a1.86 1.86 0 0 1 2.1 2.3l-.2 .3h-.3M58 131.6a1.13 1.13 0 0 1 1.6 .3 1.47 1.47 0 0 1 .2 2.2h-.1M58 138.7a1.87 1.87 0 0 1 2.1 1.9l-.1 .5-.2 .3M58 134.5l-.2 .3M58.2 131.4h-.1M58.2 131.4a1.73 1.73 0 0 1 2 1.6l.1 .5-.3 .4M58.2 135h-.1M58.2 138.7l.2-.2a1.86 1.86 0 0 1 2 2.3l-.4 .4M58.4 138.5a1.8 1.8 0 0 1 1.9 2.6h-.1M58.4 131.3a1.12 1.12 0 0 1 1.6 .4 1.86 1.86 0 0 1 .5 1.9l-.4 .2M58.5 134.3l-.2 .2M58.6 131.1h.1"/>
<path d="M58.7 131.1a1.73 1.73 0 0 1 2 1.6v.5l-.1 .4-.2 .1M58.7 134.8h-.1M58.7 138.4l.1-.1a1.68 1.68 0 0 1 2 1.3l.1 1-.2 .3h-.3M58.8 138.3a1.58 1.58 0 0 1 2.1 1.3 .97 .97 0 0 1-.2 1.2l-.1 .1M58.8 131.1v-.1a1.1 1.1 0 0 1 1.7 .4 1.81 1.81 0 0 1 .5 1.9l-.4 .2M58.9 134l-.2 .3M59 130.9h.1a1.11 1.11 0 0 1 1.5 .5 1.54 1.54 0 0 1 .3 2.1M59.1 134.5h.1M59.1 138.1l.2-.1a1.89 1.89 0 0 1 2 2.3l-.2 .3-.2 .1M59.3 130.8a1.13 1.13 0 0 1 1.7 .4 1.86 1.86 0 0 1 .5 1.9l-.4 .2M59.3 133.8l-.1 .3M59.3 137.9v.1"/>
<path d="M59.4 138a1.85 1.85 0 0 1 2 2.3l-.3 .3M59.5 130.6a1.73 1.73 0 0 1 2.1 1.6v.5l-.3 .5M59.6 137.9l.1-.2a1.88 1.88 0 0 1 1.9 2.6l-.3 .1M59.8 130.5a1.13 1.13 0 0 1 1.6 .4 1.93 1.93 0 0 1 .5 2l-.4 .1M59.8 137.7a1.94 1.94 0 0 1 2 2.3l-.2 .3M59.8 133.5l-.2 .3M59.8 137.7h.1M60 130.3l-.1 .1M60 134h-.1M60.2 137.5a1.12 1.12 0 0 1 1.7 .5 1.59 1.59 0 0 1 .1 2.1l-.3 .1 .3-.1a1.9 1.9 0 0 0-1.5-2.7l-.5 .3M60.3 133.2l-.2 .3M60.4 130.1a.89 .89 0 0 1 1 .1"/>
<path d="M60.5 133.7l-.1 .1M60.7 133l-.2 .3M61.1 132.8l-.1 .2M61.3 133.2h.1M61.4 130.2l-.9-.2-.3 .3M61.4 130.2a1.83 1.83 0 0 1 .6 2.6l-.3 .2M61.4 130.2l-.4 .3-.4-.2-.6 .1M69.7 122a2.59 2.59 0 0 1 3.3 1.1 5.5 5.5 0 0 1 1.4 4.9 1.75 1.75 0 0 1-2.9 .3 5.7 5.7 0 0 1-2.3-5.4zM69.7 129.3a2.59 2.59 0 0 1 3.3 1.1 5.4 5.4 0 0 1 1.4 4.8 1.75 1.75 0 0 1-2.9 .4 5.7 5.7 0 0 1-2.3-5.4zM69.9 121.8a2.24 2.24 0 0 1 3 .4 5.7 5.7 0 0 1 2 5.6l-.3 .4-.7 .5a2.86 2.86 0 0 0 .5-3.5 5.2 5.2 0 0 0-3.7-3.5zM69.9 129.1a2.14 2.14 0 0 1 3 .4 5.7 5.7 0 0 1 2 5.5l-.3 .5-.7 .5a2.79 2.79 0 0 0 .5-3.5 5.3 5.3 0 0 0-3.7-3.6zM70.8 123.9a1 1 0 0 1 1.5 .3 1.94 1.94 0 0 1 .5 2.6 1.86 1.86 0 0 1-2.1-1.6l-.1-1z"/>
<path d="M70.8 131.2a1.03 1.03 0 0 1 1.5 .2 1.98 1.98 0 0 1 .5 2.7 1.85 1.85 0 0 1-2.1-1.6l-.1-1zM71 124.2l2 1.2M71.2 123.7a2.38 2.38 0 0 0 1.8 3M71.2 131a2.33 2.33 0 0 0 1.8 2.9M72.3 121.8a5.9 5.9 0 0 1 2.8 4.8M72.3 129.1a5.9 5.9 0 0 1 2.8 4.8M90.2 120.9a38.7 38.7 0 0 1-7.3 .3l-1.2 .2-1.7 .5-5.2 3M90.2 120.9l9 5.2M100.6 120.2l4.5 2.5M216.3 131.3a11 11 0 0 1-4.1 8.6 28.5 28.5 0 0 1-15.9 6.1 36.2 36.2 0 0 1-21.7-4 14 14 0 0 1-7-8.3l-.3-2.2M46.8 146.7l1.8-.7-1.5 1.2zM47.8 143.1h.1"/>
<path d="M47.8 143.1l-1.4 1.2 .8 2.9 2.3 1.7a9.5 9.5 0 0 0 2.7-2l-.8-2.9M47.8 143.1l1.4-.8 2.2 1.7M48.1 141l-1.6-2.8 .5-2.2 1.4-.8 2.1 .5 1.6 2.7-.5 2.3-1.3 .7M48.1 141h.1M48.1 141l2.2 .4M48.6 146l-20.3 12.5M50.3 141.4h.1M50.3 143.2a1.87 1.87 0 0 1 2.1 1.9v.4l-.5 .3M50.3 143.2a1.8 1.8 0 0 1 1.9 2.5M50.6 143.1l.1-.2a1.64 1.64 0 0 1 2 1.4l.1 .9-.2 .3-.3 .1M50.8 142.9a1.8 1.8 0 0 1 1.9 2.6h-.1M51 142.8l.2-.1a1.87 1.87 0 0 1 2 2.3l-.1 .3h-.3"/>
<path d="M51.3 142.6a1.67 1.67 0 0 1 1.9 1.4l.1 1-.3 .3M51.3 142.6l-.1 .1M51.4 144h.1M51.4 144a1.85 1.85 0 0 1 .5 1.8M51.5 144.2a1.82 1.82 0 0 1 .4 1.5M51.5 142.6l.1-.2a1.86 1.86 0 0 1 2.1 2.3l-.5 .4M51.7 142.4a1.87 1.87 0 0 1 2.1 1.9v.4l-.3 .3M51.7 142.3l-.1 .1M52 142.3l.1-.2a1.68 1.68 0 0 1 2 1.4l.1 1-.3 .2-.2 .1M52.1 142.1a1.8 1.8 0 0 1 1.9 2.6h-.1M52.2 145.8h-.1M52.4 142l.1-.1a1.9 1.9 0 0 1 2.1 2.3l-.5 .3"/>
<path d="M52.6 141.9a1 1 0 0 1 1.3 .3 1.85 1.85 0 0 1 .5 2.3M52.8 141.8l.2-.2a1.86 1.86 0 0 1 2 2.3l-.1 .3-.3 .1M53.1 141.6a1.87 1.87 0 0 1 2 1.9v.4l-.2 .3M53.3 141.5l.1-.1a1.67 1.67 0 0 1 2 1.3l.1 1-.2 .3h-.3M53.4 141.4a1.58 1.58 0 0 1 2.1 1.3l.1 1-.3 .3M53.5 145h.1M53.8 141.3l.1-.2a1.9 1.9 0 0 1 2.1 2.3l-.5 .4M53.9 141.1a1 1 0 0 1 1.3 .3 1.92 1.92 0 0 1 .6 2.3h-.1M54.2 141l.1-.1a1.89 1.89 0 0 1 2.1 2.3l-.2 .2-.3 .1M54.4 140.8h.1M54.4 140.8a1.9 1.9 0 0 1 2 2.3l-.2 .3M54.6 140.8l.2-.2a1.64 1.64 0 0 1 2 1.3l.1 .6-.1 .4-.1 .3h-.3"/>
<path d="M54.8 140.6l.1-.1a1.67 1.67 0 0 1 1.9 1.4l.1 1-.3 .3M54.9 144.2l-.1 .1M55.1 140.5l.1-.2a1.87 1.87 0 0 1 2.1 1.9v.5l-.5 .3M55.2 140.3a1 1 0 0 1 1.4 .3 2.36 2.36 0 0 1 .8 2l-.3 .3M55.6 140.2l.1-.1a1.89 1.89 0 0 1 2 2.3l-.2 .3h-.2M55.7 140.1a1.8 1.8 0 0 1 1.9 2.5l-.1 .1M56.2 143.4h.1M68.3 172.4h-41.6v7.6M153.8 186.7h42.8M153.8 182h42.8v21.2h-42.8zM154.6 194.3h5M160.2 194.3h3.5"/>
<path d="M161.9 187.8v4.2M161.9 192.7v3.3M161.9 196.8v4.2M164.5 194.4h4.3M170.6 194.4h3.5M171.5 191.6l10.4-2.4v10.3l-10.4-2.4zM174.9 194.4h1.5M177.7 194.4h4.9"/>
<circle cx="86.2" cy="28.5" r="2.4"/>
<circle cx="86.1" cy="50.2" r="2.38"/>
<circle cx="95.6" cy="45.2" r="2.41"/>
<circle cx="116.6" cy="84.4" r="2.41"/>
<circle cx="139.8" cy="84.4" r="2.4"/>
<circle cx="124.4" cy="126.9" r="2.4"/>
<circle cx="26.3" cy="159.7" r="2.38"/>
<circle cx="161.9" cy="194.3" r="3.1"/>
<circle cx="161.9" cy="194.3" r="5.6"/>
</g>
<g fill="none" stroke="#000" stroke-width=".2" stroke-dasharray="6.3 1.3 1.3 1.3 1.3 1.3">
<path d="M75.4 79.9v-4.1M92.1 66.1v4.1M92.1 70.2v-.7M64.9 99.8l.2 .6M64.9 92.6l.2 .6 .6 .8M71.2 91.7l.3-.3 .1-.4M71.3 89.8l-.8 .5M71.6 91a2.14 2.14 0 0 0-1.7-2.1 1.29 1.29 0 0 0-.1 2.1M99.2 81l-5 2.9M29.5 112.2a1.7 1.7 0 0 1 1.8 1.5 .88 .88 0 0 1-.5 1.3h-.1M43.1 113l1.6-.9M44.7 112.1l.2 .1"/>
<path d="M44.9 112.2v.2M65.4 117.9h.1M65.5 117.9h.1M65.5 117.9h-.1M96.4 118.4l-.8 .4M96.4 111.1l-.8 .5M96.7 119.2l-.6-.8-.2-.7M96.7 111.9l-.6-.8-.2-.6M100.6 114.2a.78 .78 0 0 1 1.1 .1 1.91 1.91 0 0 1 .6 2.5 1.5 1.5 0 0 1-1.7-1.1M102.3 115l-.8 .5M102.3 107.7l-.8 .5M74.2 123.7l1.9-1.1"/>
<path d="M74.2 131l2.2-1.2M75.9 122.4v.6M76.1 122.6l-.2-.2M76.4 129.8h.1M76.5 129.8v.1"/>
</g>
<path d="M100.4 107.6l.2-.7a1.63 1.63 0 0 1 1.9 1.5 .88 .88 0 0 1-.5 1.2 2.14 2.14 0 0 1-1.6-2" fill="none" stroke="#000" stroke-width=".2" stroke-dasharray="6.3 1.3 1.3 1.3 1.3 1.3" stroke-dashoffset="5.5"/>
<path d="M91.2 70a1.51 1.51 0 0 0 2.2-.5 1.47 1.47 0 0 0-2.6 0l.4 .5" fill="none" stroke="#000" stroke-width=".2" stroke-dasharray="6.3 1.3 1.3 1.3 1.3 1.3" stroke-dashoffset="3.2"/>
<path d="M68.7 88.1v28.6" fill="none" stroke="#000" stroke-width=".2" stroke-dasharray="6.3 1.3 1.3 1.3 1.3 1.3" stroke-dashoffset="1.6"/>
<path d="M44.9 112.4l16.9-9.8" fill="none" stroke="#000" stroke-width=".2" stroke-dasharray="6.3 1.3 1.3 1.3 1.3 1.3" stroke-dashoffset="-.3"/>
<path d="M31.1 113.1l10.7-6.2M30.9 120.1l10.7-6.2M61.9 130.8l10.7-6.2M62 138.1l10.7-6.2" fill="none" stroke="#000" stroke-width=".2" stroke-dasharray="6.3 1.3 1.3 1.3 1.3 1.3" stroke-dashoffset="3.3"/>
<path d="M43.3 106l22.1-12.8" fill="none" stroke="#000" stroke-width=".2" stroke-dasharray="6.3 1.3 1.3 1.3 1.3 1.3" stroke-dashoffset="3.1"/>
<path d="M99.2 73.8l-10.4 5.9M130.2 91.6l-10.4 6" fill="none" stroke="#000" stroke-width=".2" stroke-dasharray="6.3 1.3 1.3 1.3 1.3 1.3" stroke-dashoffset="3.6"/>
<path d="M87.3 80.6l-11.9 6.9M118.3 98.5l-11.9 6.8M118.3 105.7l-11.9 6.9" fill="none" stroke="#000" stroke-width=".2" stroke-dasharray="6.3 1.3 1.3 1.3 1.3 1.3" stroke-dashoffset="2.7"/>
<path d="M129.9 99.1l-10.1 5.8" fill="none" stroke="#000" stroke-width=".2" stroke-dasharray="6.3 1.3 1.3 1.3 1.3 1.3" stroke-dashoffset="3.7"/>
<path d="M76.5 129.9l19.9-11.5" fill="none" stroke="#000" stroke-width=".2" stroke-dasharray="6.3 1.3 1.3 1.3 1.3 1.3" stroke-dashoffset="4.3"/>
<path d="M75.9 123l20.5-11.9" fill="none" stroke="#000" stroke-width=".2" stroke-dasharray="6.3 1.3 1.3 1.3 1.3 1.3" stroke-dashoffset="4"/>
<path d="M92.1 71.7v20.6M92.1 92.3v-20.6M75.4 102v-20.6" fill="none" stroke="#000" stroke-width=".2" stroke-dasharray="6.3 1.3 1.3 1.3 1.3 1.3" stroke-dashoffset="-.8"/>
<g fill="none" stroke="#c0c0c0" stroke-width=".2">
<path d="M68.3 159.7h50.3M93.7 153.3v44.9M118.6 153.3v49.9M118.6 157.2h35.2M153.8 153.3v49.8M153.8 158.1h42.8M172.5 153.3v28.6M184.4 153.3v28.6M196.6 153.3v49.9M266.7 153.3h-198.4v49.9M68.3 178.7h50.3M68.3 172.4h50.3"/>
<path d="M68.3 166h50.3M68.3 180h-41.6v23.2M118.6 177.7h35M153.8 167.6h42.8M153.8 162.8h42.8M153.8 172.4h42.8M153.8 177.1h42.8M196.6 162.7h70.1M68.3 198.2h85.5M68.3 191.4l85.5 .1M68.3 185.1h50.3M118.6 184.6h35"/>
<path d="M153.6 181.9h43M196.6 197.8h70.1M196.6 184.9h70.1M206.7 184.9v12.9M217.5 197.8v5.4M242.2 197.8v5.4M252.2 184.9v12.9"/>
</g>
<path d="M139.7 3.2v9.5M3.1 107.9h9.6M266.7 107.9h9.5M139.7 203.2v9.6" fill="none" stroke="#c0c0c0" stroke-width=".7"/>
<path d="M12.7 12.7h254v190.5h-254z" fill="none" stroke="#c0c0c0" stroke-width=".6"/>
<path d="M72.2 36.8l-.1 .3 .2-.1-.2 .1a.2 .2 0 0 0 .3 0 .2 .2 0 0 0 .1-.2 .2 .2 0 0 0-.3-.1zM46.8 146.7l1.8-.7-1.5 1.2zM92.1 56.4l.6 .1-.8 1.8zM87 65.7v.3h.2v-.2v.2h.1a.19 .19 0 0 0 0-.3 .19 .19 0 0 0-.3 0zM99.4 95.8l.1 .4a.2 .2 0 0 0 .3-.2 .22 .22 0 0 0-.4-.2zM119.2 108a.2 .2 0 0 0 .1 .3 .2 .2 0 0 0 .3-.1 .21 .21 0 0 0-.3-.3v.3v-.3zM131 92.5v.2v.2l.2-.2-.2 .2h.1a.2 .2 0 0 0 .2-.3 .2 .2 0 0 0-.3-.1z" fill="#000"/>
<g font-size="8.5">
<text x="198.7" y="174.2">Clamp Assembly</text>
<text x="207.6" y="182.3">(Cup Holder)</text>
<text x="198.9" y="195.5">A</text>
</g>
<g font-size="8.1">
<text x="67.6" y="8.9">2</text>
<text x="207.3" y="8.9">1</text>
<text x="4.4" y="56.1">B</text>
<text x="270.4" y="56.1">B</text>
<text x="3.7" y="164.1">A</text>
<text x="269.7" y="164.1">A</text>
<text x="67.6" y="212.4">2</text>
<text x="207.3" y="212.4">1</text>
</g>
<text font-size="6.3" x="207.9" y="194.1">E29-F22-1039-B</text>
<text font-size="4.9" x="217.6" y="160">S.H.A.M.</text>
<g font-size="4.2">
<text x="113.1" y="17.2">ITEM NO.</text>
<text x="141.7" y="17.2">PART NUMBER</text>
<text x="198.9" y="17.2">DESCRIPTION</text>
<text x="252.2" y="17.2">QTY.</text>
<text x="121" y="22.8">1</text>
<text x="134.6" y="22.8">E29-F22-1039-1</text>
<text x="200.6" y="22.8">Clamp Half</text>
<text x="255.6" y="22.8">2</text>
<text x="85" y="30">4</text>
<text x="121" y="29">2</text>
<text x="134.6" y="29">E29-F22-1039-2</text>
<text x="208.1" y="29">Peg</text>
<text x="255.6" y="29">2</text>
<text x="121" y="35.4">3</text>
<text x="134.6" y="35.4">E29-F22-1039-3</text>
<text x="208.4" y="35.4">Tab</text>
<text x="255.6" y="35.4">2</text>
<text x="121" y="41">4</text>
<text x="134.6" y="41">E29-F22-1039-4B</text>
<text x="187.3" y="40.8">Attachment (Cup Holder)</text>
<text x="255.6" y="41">1</text>
<text x="94.4" y="46.6">2</text>
<text x="121" y="47.4">5</text>
<text x="134.6" y="47.4">800616</text>
<text x="206" y="47.4">Screw</text>
<text x="255.6" y="47.4">4</text>
<text x="85" y="51.7">3</text>
<text x="121" y="53">6</text>
<text x="134.6" y="53">802371</text>
<text x="203.7" y="53">Wingnut</text>
<text x="255.6" y="53">4</text>
<text x="121" y="59.5">7</text>
<text x="134.6" y="59.5">802481</text>
<text x="204.6" y="59.5">Washer</text>
<text x="255.6" y="59.5">8</text>
<text x="115.4" y="85.9">1</text>
<text x="138.7" y="85.9">6</text>
<text x="123.2" y="128.4">7</text>
<text x="25.2" y="161.2">5</text>
<text x="28.4" y="175.6">E29 Group 1039</text>
</g>
<g font-size="3.4">
<text x="197.8" y="166">TITLE:</text>
<text x="198.7" y="188.1">SIZE</text>
<text x="207.5" y="188.1">DWG. NO.</text>
<text x="256.5" y="188.2">REV</text>
<text x="198.8" y="201.7">SCALE: 1:2</text>
<text x="217.7" y="201.8">WEIGHT:</text>
<text x="244.5" y="201.7">SHEET 1 OF 1</text>
</g>
<text font-size="3" x="14" y="213.5">SOLIDWORKS Educational Product. For Instructional Use Only.</text>
<g font-size="2.5">
<text x="176.2" y="161.3">E.C.</text>
<text x="184.9" y="161.4">30NOV22</text>
<text x="176.2" y="166.1">D.R.</text>
<text x="185.3" y="166.2">08DEC22</text>
<text x="176.4" y="170.9">A.L.</text>
<text x="185.2" y="170.8">08DEC22</text>
</g>
<text font-size="2.4" x="119.8" y="156.2">UNLESS OTHERWISE SPECIFIED:</text>
<g font-size="2.2">
<text x="119.5" y="161.8">DIMENSIONS ARE IN INCHES:</text>
<text x="154.8" y="161.4">DRAWN</text>
<text x="175.4" y="156.6">NAME</text>
<text x="187.9" y="156.7">DATE</text>
<text x="119.5" y="167.1">TOLERANCES:</text>
<text x="154.9" y="166.3">CHECKED</text>
<text x="119.5" y="169.7">Linear: ±0.005</text>
<text x="119.5" y="172.4">Angles: ±2°</text>
<text x="154.8" y="171">ENG APPR.</text>
<text x="119.5" y="175">All other angles: ±0.02</text>
<text x="154.9" y="175.7">MFG APPR.</text>
<text x="154.9" y="180.4">Q.A.</text>
<text x="154.9" y="184.6">COMMENTS:</text>
</g>
<g font-size="2.1">
<text x="75.5" y="195.7">NEXT ASSY</text>
<text x="100.9" y="195.7">USED ON</text>
<text x="86.9" y="201.5">APPLICATION</text>
<text x="123.1" y="201.6">DO NOT SCALE DRAWING</text>
</g>
<g font-size="2">
<text x="31.5" y="182.9">PROPRIETARY AND CONFIDENTIAL</text>
<text x="27.8" y="186.5">THE INFORMATION CONTAINED IN THIS</text>
<text x="27.8" y="189">DRAWING IS THE SOLE PROPERTY OF</text>
<text x="27.8" y="191.6">&lt;INSERT COMPANY NAME HERE&gt;. ANY</text>
<text x="119.1" y="186.7">MATERIAL</text>
<text x="27.8" y="194.1">REPRODUCTION IN PART OR AS A WHOLE</text>
<text x="27.8" y="196.6">WITHOUT THE WRITTEN PERMISSION OF</text>
<text x="119.1" y="193.5">FINISH</text>
<text x="27.8" y="199.1">&lt;INSERT COMPANY NAME HERE&gt; IS</text>
<text x="27.8" y="201.7">PROHIBITED.</text>
</g>
<g font-size="1.9">
<text x="119.2" y="180.5">INTERPRET GEOMETRIC TOLERANCING</text>
<text x="119.2" y="182.9">PER: ASME Y14.5M-1994</text>
</g>
</svg>
